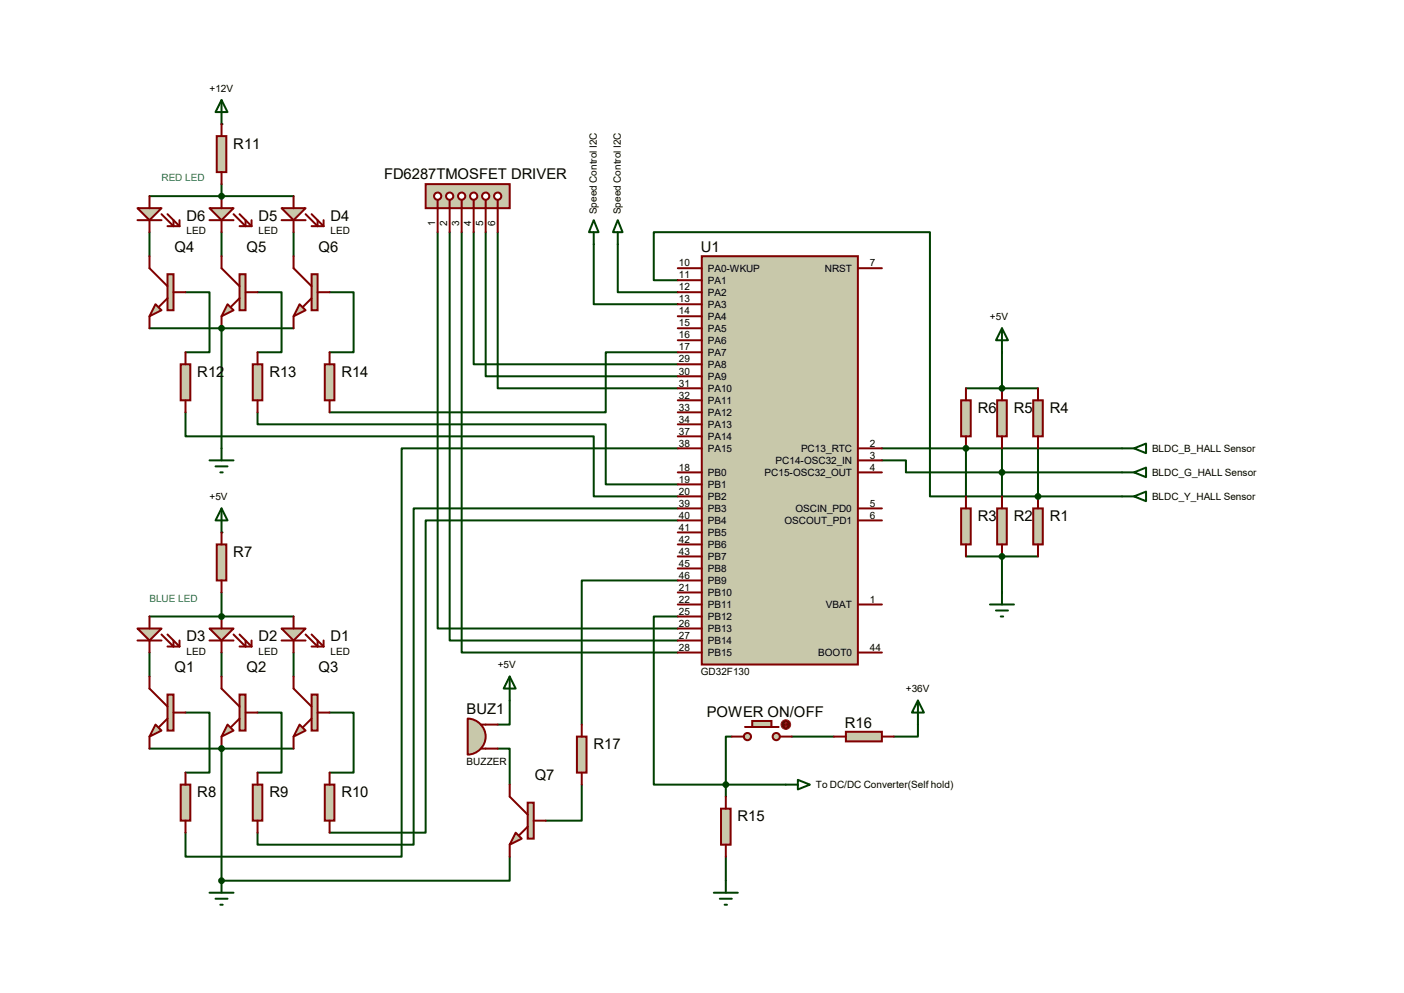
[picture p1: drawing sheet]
<svg xmlns="http://www.w3.org/2000/svg" width="297mm" height="210mm" viewBox="0 0 297 210" stroke-linecap="round" stroke-linejoin="round" font-family="sans-serif">
<path d="M204.3 117.7h7.7" fill="none" stroke="#004000" stroke-width=".42"/>
<circle cx="212" cy="117.7" r=".21" fill="#004000"/>
<path d="M204.3 82.1h7.7M212 117.7h7.6" fill="none" stroke="#004000" stroke-width=".42"/>
<circle cx="212" cy="82.1" r=".21" fill="#004000"/>
<path d="M204.3 94.8v10.2M212 82.1h7.6" fill="none" stroke="#004000" stroke-width=".42"/>
<circle cx="204.3" cy="94.8" r=".21" fill="#004000"/>
<path d="M186.6 97.4h5v2.5h20.4M186.6 94.8h17.7M212 94.8v10.2M219.6 94.8v10.2" fill="none" stroke="#004000" stroke-width=".42"/>
<circle cx="219.6" cy="105" r=".21" fill="#004000"/>
<path d="M143.4 59.3h-5.1v-10.2h58.4v55.9h22.9M212 117.7v7.6M31.6 138v5.1M46.9 138v5.1M62.1 138v5.1M31.6 158.3h15.3" fill="none" stroke="#004000" stroke-width=".42"/>
<circle cx="46.9" cy="158.3" r=".21" fill="#004000"/>
<path d="M31.6 130.4h15.3M46.9 158.3h15.2" fill="none" stroke="#004000" stroke-width=".42"/>
<circle cx="46.9" cy="130.4" r=".21" fill="#004000"/>
<path d="M31.6 49.1v5.1M46.9 49.1v5.1M62.1 49.1v5.1M31.6 69.4h15.3M143.4 94.8h-58.4v86.4h-45.8v-5.1M143.4 107.5h-55.9v71.1h-33v-2.5M143.4 110.1h-53.4v66h-20.3M46.9 130.4h15.2M39.2 150.7h5.1v12.7h-5.1M54.5 150.7h5.1v12.7h-5.1M69.7 150.7h5.1v12.7h-5.1" fill="none" stroke="#004000" stroke-width=".42"/>
<circle cx="46.9" cy="69.4" r=".21" fill="#004000"/>
<path d="M31.6 41.5h15.3M46.9 69.4h15.2" fill="none" stroke="#004000" stroke-width=".42"/>
<circle cx="46.9" cy="41.5" r=".21" fill="#004000"/>
<path d="M46.9 41.5h15.2M39.2 61.8h5.1v12.7h-5.1M46.9 69.4v25.4M54.5 61.8h5.1v12.7h-5.1M69.7 61.8h5.1v12.7h-5.1M143.4 74.5h-15.3v12.7h-58.4M39.2 87.2v5.1h86.4v12.7h17.8M54.5 87.2v2.5h73.6v12.7h15.3" fill="none" stroke="#004000" stroke-width=".42"/>
<circle cx="46.9" cy="26.2" r=".21" fill="#004000"/>
<path d="M46.9 38.9v2.6" fill="none" stroke="#004000" stroke-width=".42"/>
<circle cx="46.9" cy="112.6" r=".21" fill="#004000"/>
<g fill="none" stroke="#004000" stroke-width=".42">
<path d="M92.6 49.1v83.8h50.8M95.1 49.1v86.4h48.3M97.7 49.1v88.9h45.7M100.2 49.1v27.9h43.2M102.7 49.1v30.5h40.7M105.3 49.1v33h38.1M212 74.5v7.6M204.3 94.8h33.1M212 99.9h25.4M219.6 105h17.8M46.9 125.3v5.1M143.4 130.4h-5.1v35.5h15.2"/>
<path d="M46.9 158.3v28M105.3 158.3h2.5v7.6M107.8 148.2v5h-2.5M154.8 155.8h-1.3v10.1M167.5 155.8h8.9M194.2 153.2v2.6h-5.1M153.5 165.9v2.6M153.5 165.9h12.7M153.5 181.2v5.1"/>
</g>
<circle cx="46.9" cy="186.3" r=".21" fill="#004000"/>
<path d="M125.6 51.6v12.7h17.8M130.7 51.6v10.2h12.7M143.4 122.8h-20.3v30.4M123.1 165.9v7.7h-7.7M107.8 181.2v5.1h-60.9" fill="none" stroke="#004000" stroke-width=".42"/>
<path d="M148.5 54.2h33v86.3h-33z" fill="#c8c8aa" stroke="#800000" stroke-width=".42"/>
<g fill="none" stroke="#800000" stroke-width=".42">
<path d="M143.4 56.7h5.1M143.4 59.3h5.1M181.5 56.7h5.1M143.4 61.8h5.1M143.4 64.3h5.1M143.4 66.9h5.1M143.4 69.4h5.1M143.4 72h5.1M143.4 74.5h5.1M143.4 77h5.1M143.4 79.6h5.1M143.4 82.1h5.1"/>
<path d="M143.4 99.9h5.1M143.4 84.7h5.1M143.4 87.2h5.1M143.4 89.7h5.1M143.4 92.3h5.1M143.4 94.8h5.1M181.5 99.9h5.1M181.5 94.8h5.1M181.5 97.4h5.1M143.4 107.5h5.1M143.4 110.1h5.1M143.4 102.4h5.1"/>
<path d="M143.4 105h5.1M143.4 112.6h5.1M143.4 115.1h5.1M143.4 117.7h5.1M181.5 107.5h5.1M181.5 110.1h5.1M143.4 138h5.1M143.4 120.2h5.1M143.4 122.8h5.1M143.4 125.3h5.1M143.4 127.8h5.1M143.4 130.4h5.1"/>
<path d="M143.4 132.9h5.1M143.4 135.5h5.1M181.5 138h5.1M181.5 127.8h5.1"/>
</g>
<path d="M218.6 107.5h2v7.6h-2z" fill="#c8c8aa" stroke="#800000" stroke-width=".42"/>
<path d="M219.6 105v2.5M219.6 115.1v2.6" fill="none" stroke="#800000" stroke-width=".42"/>
<path d="M210.9 107.5h2.1v7.6h-2.1z" fill="#c8c8aa" stroke="#800000" stroke-width=".42"/>
<path d="M212 105v2.5M212 115.1v2.6" fill="none" stroke="#800000" stroke-width=".42"/>
<path d="M203.3 107.5h2.1v7.6h-2.1z" fill="#c8c8aa" stroke="#800000" stroke-width=".42"/>
<path d="M204.3 105v2.5M204.3 115.1v2.6" fill="none" stroke="#800000" stroke-width=".42"/>
<path d="M218.6 84.7h2v7.6h-2z" fill="#c8c8aa" stroke="#800000" stroke-width=".42"/>
<path d="M219.6 82.1v2.6M219.6 92.3v2.5" fill="none" stroke="#800000" stroke-width=".42"/>
<path d="M210.9 84.7h2.1v7.6h-2.1z" fill="#c8c8aa" stroke="#800000" stroke-width=".42"/>
<path d="M212 82.1v2.6M212 92.3v2.5" fill="none" stroke="#800000" stroke-width=".42"/>
<path d="M203.3 84.7h2.1v7.6h-2.1z" fill="#c8c8aa" stroke="#800000" stroke-width=".42"/>
<path d="M204.3 82.1v2.6M204.3 92.3v2.5" fill="none" stroke="#800000" stroke-width=".42"/>
<g fill="#004000" stroke="#004000" stroke-width=".42">
<circle cx="212" cy="117.7" r=".51"/>
<circle cx="212" cy="82.1" r=".51"/>
<circle cx="204.3" cy="94.8" r=".51"/>
<circle cx="212" cy="99.9" r=".51"/>
<circle cx="219.6" cy="105" r=".51"/>
</g>
<path d="M209.4 127.8h5.1M210.7 129.1h2.5M211.7 130.4h.5M212 125.3v2.5" fill="none" stroke="#004000" stroke-width=".42"/>
<path d="M59.6 132.9h5l-2.5 2.6z" fill="#c8c8aa" stroke="#800000" stroke-width=".42"/>
<path d="M59.6 135.5h5M62.1 130.4v2.5M62.1 135.5v2.5M64.6 134.2l2.6 2.5v-1.2M65.9 134.2l2.6 2.5M65.9 136.7h2.6M68.5 135.5v1.2" fill="none" stroke="#800000" stroke-width=".42"/>
<path d="M44.3 132.9h5.1l-2.5 2.6z" fill="#c8c8aa" stroke="#800000" stroke-width=".42"/>
<path d="M44.3 135.5h5.1M46.9 130.4v2.5M46.9 135.5v2.5M49.4 134.2l2.5 2.5v-1.2M50.7 134.2l2.5 2.5M50.7 136.7h2.5M53.2 135.5v1.2" fill="none" stroke="#800000" stroke-width=".42"/>
<path d="M29.1 132.9h5.1l-2.6 2.6z" fill="#c8c8aa" stroke="#800000" stroke-width=".42"/>
<path d="M29.1 135.5h5.1M31.6 130.4v2.5M31.6 135.5v2.5M34.2 134.2l2.5 2.5v-1.2M35.4 134.2l2.6 2.5M35.4 136.7h2.6M38 135.5v1.2" fill="none" stroke="#800000" stroke-width=".42"/>
<g fill="#c8c8aa" stroke="#800000" stroke-width=".42">
<path d="M32.9 153.2l1.3 1.3-2.6 1.3z"/>
<path d="M35.4 146.9h1.3v7.6h-1.3z"/>
</g>
<path d="M31.6 143.1v2.5l3.8 3.8M31.6 155.8v2.5M35.4 152l-1.7 1.8M36.7 150.7h2.5" fill="none" stroke="#800000" stroke-width=".42"/>
<g fill="#c8c8aa" stroke="#800000" stroke-width=".42">
<path d="M48.1 153.2l1.3 1.3-2.5 1.3z"/>
<path d="M50.7 146.9h1.2v7.6h-1.2z"/>
</g>
<path d="M46.9 143.1v2.5l3.8 3.8M46.9 155.8v2.5M50.7 152l-1.8 1.8M51.9 150.7h2.6" fill="none" stroke="#800000" stroke-width=".42"/>
<g fill="#c8c8aa" stroke="#800000" stroke-width=".42">
<path d="M63.4 153.2l1.2 1.3-2.5 1.3z"/>
<path d="M65.9 146.9h1.3v7.6h-1.3z"/>
</g>
<path d="M62.1 143.1v2.5l3.8 3.8M62.1 155.8v2.5M65.9 152l-1.8 1.8M67.2 150.7h2.5" fill="none" stroke="#800000" stroke-width=".42"/>
<g fill="#004000" stroke="#004000" stroke-width=".42">
<circle cx="46.9" cy="158.3" r=".51"/>
<circle cx="46.9" cy="130.4" r=".51"/>
</g>
<path d="M44.3 188.8h5.1M45.6 190.1h2.5M46.6 191.3h.5M46.9 186.3v2.5" fill="none" stroke="#004000" stroke-width=".42"/>
<path d="M38.2 165.9h2.1v7.7h-2.1z" fill="#c8c8aa" stroke="#800000" stroke-width=".42"/>
<path d="M39.2 163.4v2.5M39.2 173.6v2.5" fill="none" stroke="#800000" stroke-width=".42"/>
<path d="M53.5 165.9h2v7.7h-2z" fill="#c8c8aa" stroke="#800000" stroke-width=".42"/>
<path d="M54.5 163.4v2.5M54.5 173.6v2.5" fill="none" stroke="#800000" stroke-width=".42"/>
<path d="M68.7 165.9h2v7.7h-2z" fill="#c8c8aa" stroke="#800000" stroke-width=".42"/>
<path d="M69.7 163.4v2.5M69.7 173.6v2.5" fill="none" stroke="#800000" stroke-width=".42"/>
<path d="M59.6 44h5l-2.5 2.6z" fill="#c8c8aa" stroke="#800000" stroke-width=".42"/>
<path d="M59.6 46.6h5M62.1 41.5v2.5M62.1 46.6v2.5M64.6 45.3l2.6 2.5v-1.2M65.9 45.3l2.6 2.5M65.9 47.8h2.6M68.5 46.6v1.2" fill="none" stroke="#800000" stroke-width=".42"/>
<path d="M44.3 44h5.1l-2.5 2.6z" fill="#c8c8aa" stroke="#800000" stroke-width=".42"/>
<path d="M44.3 46.6h5.1M46.9 41.5v2.5M46.9 46.6v2.5M49.4 45.3l2.5 2.5v-1.2M50.7 45.3l2.5 2.5M50.7 47.8h2.5M53.2 46.6v1.2" fill="none" stroke="#800000" stroke-width=".42"/>
<path d="M29.1 44h5.1l-2.6 2.6z" fill="#c8c8aa" stroke="#800000" stroke-width=".42"/>
<path d="M29.1 46.6h5.1M31.6 41.5v2.5M31.6 46.6v2.5M34.2 45.3l2.5 2.5v-1.2M35.4 45.3l2.6 2.5M35.4 47.8h2.6M38 46.6v1.2" fill="none" stroke="#800000" stroke-width=".42"/>
<g fill="#c8c8aa" stroke="#800000" stroke-width=".42">
<path d="M32.9 64.3l1.3 1.3-2.6 1.3z"/>
<path d="M35.4 58h1.3v7.6h-1.3z"/>
</g>
<path d="M31.6 54.2v2.5l3.8 3.8M31.6 66.9v2.5M35.4 63.1l-1.7 1.8M36.7 61.8h2.5" fill="none" stroke="#800000" stroke-width=".42"/>
<g fill="#c8c8aa" stroke="#800000" stroke-width=".42">
<path d="M48.1 64.3l1.3 1.3-2.5 1.3z"/>
<path d="M50.7 58h1.2v7.6h-1.2z"/>
</g>
<path d="M46.9 54.2v2.5l3.8 3.8M46.9 66.9v2.5M50.7 63.1l-1.8 1.8M51.9 61.8h2.6" fill="none" stroke="#800000" stroke-width=".42"/>
<g fill="#c8c8aa" stroke="#800000" stroke-width=".42">
<path d="M63.4 64.3l1.2 1.3-2.5 1.3z"/>
<path d="M65.9 58h1.3v7.6h-1.3z"/>
</g>
<path d="M62.1 54.2v2.5l3.8 3.8M62.1 66.9v2.5M65.9 63.1l-1.8 1.8M67.2 61.8h2.5" fill="none" stroke="#800000" stroke-width=".42"/>
<g fill="#004000" stroke="#004000" stroke-width=".42">
<circle cx="46.9" cy="69.4" r=".51"/>
<circle cx="46.9" cy="41.5" r=".51"/>
</g>
<path d="M44.3 97.4h5.1M45.6 98.6h2.5M46.6 99.9h.5M46.9 94.8v2.6" fill="none" stroke="#004000" stroke-width=".42"/>
<path d="M38.2 77h2.1v7.7h-2.1z" fill="#c8c8aa" stroke="#800000" stroke-width=".42"/>
<path d="M39.2 74.5v2.5M39.2 84.7v2.5" fill="none" stroke="#800000" stroke-width=".42"/>
<path d="M53.5 77h2v7.7h-2z" fill="#c8c8aa" stroke="#800000" stroke-width=".42"/>
<path d="M54.5 74.5v2.5M54.5 84.7v2.5" fill="none" stroke="#800000" stroke-width=".42"/>
<path d="M68.7 77h2v7.7h-2z" fill="#c8c8aa" stroke="#800000" stroke-width=".42"/>
<path d="M69.7 74.5v2.5M69.7 84.7v2.5" fill="none" stroke="#800000" stroke-width=".42"/>
<path d="M46.9 21.2l1.2 2.5h-2.5zM46.9 21.2v5" fill="none" stroke="#004000" stroke-width=".42"/>
<path d="M45.8 28.8h2.1v7.6h-2.1z" fill="#c8c8aa" stroke="#800000" stroke-width=".42"/>
<path d="M46.9 26.2v2.6M46.9 36.4v2.5" fill="none" stroke="#800000" stroke-width=".42"/>
<path d="M46.9 107.5l1.2 2.6h-2.5zM46.9 107.5v5.1" fill="none" stroke="#004000" stroke-width=".42"/>
<path d="M45.8 115.1h2.1v7.7h-2.1z" fill="#c8c8aa" stroke="#800000" stroke-width=".42"/>
<path d="M46.9 112.6v2.5M46.9 122.8v2.5" fill="none" stroke="#800000" stroke-width=".42"/>
<path d="M90 38.9h17.8v5.1h-17.8z" fill="#c8c8aa" stroke="#800000" stroke-width=".42"/>
<path d="M92.6 42.2v1.8" fill="none" stroke="#800000" stroke-width=".42"/>
<circle cx="92.6" cy="41.5" r=".76" fill="#fff" stroke="#800000" stroke-width=".42"/>
<path d="M95.1 42.2v1.8" fill="none" stroke="#800000" stroke-width=".42"/>
<circle cx="95.1" cy="41.5" r=".76" fill="#fff" stroke="#800000" stroke-width=".42"/>
<path d="M97.7 42.2v1.8" fill="none" stroke="#800000" stroke-width=".42"/>
<circle cx="97.7" cy="41.5" r=".76" fill="#fff" stroke="#800000" stroke-width=".42"/>
<path d="M100.2 42.2v1.8" fill="none" stroke="#800000" stroke-width=".42"/>
<circle cx="100.2" cy="41.5" r=".76" fill="#fff" stroke="#800000" stroke-width=".42"/>
<path d="M102.7 42.2v1.8" fill="none" stroke="#800000" stroke-width=".42"/>
<circle cx="102.7" cy="41.5" r=".76" fill="#fff" stroke="#800000" stroke-width=".42"/>
<path d="M105.3 42.2v1.8" fill="none" stroke="#800000" stroke-width=".42"/>
<circle cx="105.3" cy="41.5" r=".76" fill="#fff" stroke="#800000" stroke-width=".42"/>
<path d="M92.6 44v5.1M95.1 44v5.1M97.7 44v5.1M100.2 44v5.1M102.7 44v5.1M105.3 44v5.1" fill="none" stroke="#800000" stroke-width=".42"/>
<path d="M166.2 165.9h2.6M168.8 164.9l2.5 1-2.5 1.1z" fill="none" stroke="#004000" stroke-width=".42"/>
<path d="M152.5 171h2.1v7.6h-2.1z" fill="#c8c8aa" stroke="#800000" stroke-width=".42"/>
<path d="M153.5 168.5v2.5M153.5 178.6v2.6" fill="none" stroke="#800000" stroke-width=".42"/>
<path d="M151 188.8h5.1M152.3 190.1h2.5M153.3 191.3h.5M153.5 186.3v2.5" fill="none" stroke="#004000" stroke-width=".42"/>
<circle cx="153.5" cy="165.9" r=".51" fill="#004000" stroke="#004000" stroke-width=".42"/>
<g fill="#c8c8aa" stroke="#800000" stroke-width=".42">
<circle cx="164.2" cy="155.8" r=".76"/>
<circle cx="158.1" cy="155.8" r=".76"/>
</g>
<path d="M157.6 153.8h7.1" fill="none" stroke="#800000" stroke-width=".42"/>
<path d="M159.1 152.5h4.1v1.3h-4.1z" fill="#c8c8aa" stroke="#800000" stroke-width=".42"/>
<path d="M154.8 155.8h2.6M165 155.8h2.5" fill="none" stroke="#800000" stroke-width=".42"/>
<circle cx="166.2" cy="153.2" r="1.02" fill="#400000" stroke="#f00" stroke-width=".21"/>
<path d="M166 153.5l.2 .3M166.2 152.7v1.1M166.2 152.7l-.2 .3M166.2 152.7l.3 .3M166.5 153.5l-.3 .3" fill="none" stroke="#f00" stroke-width=".21"/>
<path d="M194.2 148.2l1.3 2.5h-2.6zM194.2 148.2v5" fill="none" stroke="#004000" stroke-width=".42"/>
<path d="M178.9 154.8h7.7v2h-7.7z" fill="#c8c8aa" stroke="#800000" stroke-width=".42"/>
<path d="M176.4 155.8h2.5M186.6 155.8h2.5" fill="none" stroke="#800000" stroke-width=".42"/>
<path d="M212 69.4l1.2 2.6h-2.5zM212 69.4v5.1M237.4 94.8h2.5M237.4 99.9h2.5M239.9 94.8l2.5-1v2zM239.9 99.9l2.5-1v2zM237.4 105h2.5M239.9 105l2.5-1v2z" fill="none" stroke="#004000" stroke-width=".42"/>
<path d="M98.9 152a3.8 3.8 0 0 1 3.8 3.8 3.8 3.8 0 0 1-3.8 3.8z" fill="#c8c8aa" stroke="#800000" stroke-width=".42"/>
<path d="M101.7 158.3h3.6M101.7 153.2h3.6" fill="none" stroke="#800000" stroke-width=".42"/>
<path d="M107.8 143.1l1.3 2.5h-2.5zM107.8 143.1v5.1" fill="none" stroke="#004000" stroke-width=".42"/>
<g fill="#c8c8aa" stroke="#800000" stroke-width=".42">
<path d="M109.1 176.1l1.3 1.3-2.6 1.2z"/>
<path d="M111.6 169.8h1.3v7.6h-1.3z"/>
</g>
<path d="M107.8 165.9v2.6l3.8 3.8M107.8 178.6v2.6M111.6 174.8l-1.7 1.8M112.9 173.6h2.5" fill="none" stroke="#800000" stroke-width=".42"/>
<circle cx="46.9" cy="186.3" r=".51" fill="#004000" stroke="#004000" stroke-width=".42"/>
<path d="M122 155.8h2.1v7.6h-2.1z" fill="#c8c8aa" stroke="#800000" stroke-width=".42"/>
<path d="M123.1 153.2v2.6M123.1 163.4v2.5" fill="none" stroke="#800000" stroke-width=".42"/>
<path d="M125.6 46.6l1 2.5h-2zM125.6 49.1v2.5M130.7 46.6l1 2.5h-2zM130.7 49.1v2.5" fill="none" stroke="#004000" stroke-width=".42"/>
<g font-size="3.1">
<text x="49.4" y="31.4">R11</text>
<text x="81.2" y="37.8">FD6287TMOSFET DRIVER</text>
<text x="39.5" y="46.7">D6</text>
<text x="54.7" y="46.7">D5</text>
<text x="69.9" y="46.7">D4</text>
<text x="36.9" y="53.3">Q4</text>
<text x="52.2" y="53.3">Q5</text>
<text x="67.4" y="53.3">Q6</text>
<text x="148.3" y="53.3">U1</text>
<text x="41.7" y="79.7">R12</text>
<text x="57" y="79.7">R13</text>
<text x="72.2" y="79.7">R14</text>
<text x="206.8" y="87.3">R6</text>
<text x="214.5" y="87.3">R5</text>
<text x="222.1" y="87.3">R4</text>
<text x="206.8" y="110.2">R3</text>
<text x="214.5" y="110.2">R2</text>
<text x="222.1" y="110.2">R1</text>
<text x="49.4" y="117.8">R7</text>
<text x="39.5" y="135.6">D3</text>
<text x="54.7" y="135.6">D2</text>
<text x="69.9" y="135.6">D1</text>
<text x="36.9" y="142.2">Q1</text>
<text x="52.2" y="142.2">Q2</text>
<text x="67.4" y="142.2">Q3</text>
<text x="98.7" y="151.1">BUZ1</text>
<text x="149.5" y="151.6">POWER ON/OFF</text>
<text x="178.7" y="153.9">R16</text>
<text x="125.6" y="158.4">R17</text>
<text x="113.1" y="165.1">Q7</text>
<text x="41.7" y="168.6">R8</text>
<text x="57" y="168.6">R9</text>
<text x="72.2" y="168.6">R10</text>
<text x="156" y="173.7">R15</text>
</g>
<g font-size="2.1">
<text x="44.3" y="19.4">+12V</text>
<text x="92.1" y="47.8" transform="rotate(-90 92.1 47.8)">1</text>
<text x="94.6" y="47.8" transform="rotate(-90 94.6 47.8)">2</text>
<text x="97.2" y="47.8" transform="rotate(-90 97.2 47.8)">3</text>
<text x="99.7" y="47.8" transform="rotate(-90 99.7 47.8)">4</text>
<text x="102.2" y="47.8" transform="rotate(-90 102.2 47.8)">5</text>
<text x="104.8" y="47.8" transform="rotate(-90 104.8 47.8)">6</text>
<text x="126.3" y="45.3" transform="rotate(-90 126.3 45.3)">Speed Control I2C</text>
<text x="131.4" y="45.3" transform="rotate(-90 131.4 45.3)">Speed Control I2C</text>
<text x="39.5" y="49.6">LED</text>
<text x="54.7" y="49.6">LED</text>
<text x="69.9" y="49.6">LED</text>
<text x="143.6" y="56.3">10</text>
<text x="143.6" y="58.9">11</text>
<text x="149.7" y="57.5">PA0-WKUP</text>
<text x="174.5" y="57.5">NRST</text>
<text x="184" y="56.3">7</text>
<text x="143.6" y="61.4">12</text>
<text x="143.6" y="64">13</text>
<text x="149.7" y="62.6">PA2</text>
<text x="149.7" y="60">PA1</text>
<text x="149.7" y="65.1">PA3</text>
<text x="143.6" y="66.5">14</text>
<text x="143.6" y="69">15</text>
<text x="143.6" y="71.6">16</text>
<text x="149.7" y="67.6">PA4</text>
<text x="149.7" y="70.2">PA5</text>
<text x="209.4" y="67.6">+5V</text>
<text x="143.6" y="74.1">17</text>
<text x="143.6" y="76.7">29</text>
<text x="149.7" y="72.7">PA6</text>
<text x="149.7" y="75.3">PA7</text>
<text x="149.7" y="77.8">PA8</text>
<text x="143.6" y="79.2">30</text>
<text x="143.6" y="81.7">31</text>
<text x="149.7" y="80.3">PA9</text>
<text x="149.7" y="82.9">PA10</text>
<text x="143.6" y="84.3">32</text>
<text x="143.6" y="86.8">33</text>
<text x="143.6" y="89.4">34</text>
<text x="149.7" y="85.4">PA11</text>
<text x="149.7" y="88">PA12</text>
<text x="143.6" y="91.9">37</text>
<text x="143.6" y="94.4">38</text>
<text x="149.7" y="90.5">PA13</text>
<text x="149.7" y="93">PA14</text>
<text x="149.7" y="95.6">PA15</text>
<text x="169.5" y="95.6">PC13_RTC</text>
<text x="184" y="94.4">2</text>
<text x="243.7" y="95.6">BLDC_B_HALL Sensor</text>
<text x="143.6" y="99.5">18</text>
<text x="149.7" y="100.7">PB0</text>
<text x="161.8" y="100.7">PC15-OSC32_OUT</text>
<text x="164.1" y="98.1">PC14-OSC32_IN</text>
<text x="184" y="97">3</text>
<text x="184" y="99.5">4</text>
<text x="243.7" y="100.7">BLDC_G_HALL Sensor</text>
<text x="44.3" y="105.7">+5V</text>
<text x="143.6" y="102.1">19</text>
<text x="143.6" y="104.6">20</text>
<text x="143.6" y="107.1">39</text>
<text x="149.7" y="103.2">PB1</text>
<text x="149.7" y="105.7">PB2</text>
<text x="184" y="107.1">5</text>
<text x="243.7" y="105.7">BLDC_Y_HALL Sensor</text>
<text x="143.6" y="109.7">40</text>
<text x="143.6" y="112.2">41</text>
<text x="149.7" y="108.3">PB3</text>
<text x="149.7" y="110.8">PB4</text>
<text x="149.7" y="113.4">PB5</text>
<text x="165.9" y="110.8">OSCOUT_PD1</text>
<text x="168.3" y="108.3">OSCIN_PD0</text>
<text x="184" y="109.7">6</text>
<text x="143.6" y="119.8">45</text>
<text x="143.6" y="114.8">42</text>
<text x="143.6" y="117.3">43</text>
<text x="149.7" y="115.9">PB6</text>
<text x="149.7" y="118.4">PB7</text>
<text x="143.6" y="122.4">46</text>
<text x="143.6" y="124.9">21</text>
<text x="149.7" y="121">PB8</text>
<text x="149.7" y="123.5">PB9</text>
<text x="143.6" y="127.5">22</text>
<text x="143.6" y="130">25</text>
<text x="149.7" y="126.1">PB10</text>
<text x="149.7" y="128.6">PB11</text>
<text x="149.7" y="131.1">PB12</text>
<text x="174.7" y="128.6">VBAT</text>
<text x="184" y="127.5">1</text>
<text x="143.6" y="132.5">26</text>
<text x="143.6" y="135.1">27</text>
<text x="143.6" y="137.6">28</text>
<text x="149.7" y="133.7">PB13</text>
<text x="149.7" y="136.2">PB14</text>
<text x="184" y="137.6">44</text>
<text x="39.5" y="138.5">LED</text>
<text x="54.7" y="138.5">LED</text>
<text x="69.9" y="138.5">LED</text>
<text x="105.3" y="141.3">+5V</text>
<text x="148.3" y="142.7">GD32F130</text>
<text x="149.7" y="138.8">PB15</text>
<text x="173.1" y="138.8">BOOT0</text>
<text x="191.6" y="146.4">+36V</text>
<text x="98.7" y="161.8">BUZZER</text>
<text x="172.6" y="166.7">To DC/DC Converter(Self hold)</text>
</g>
<g font-size="2.1" fill="#008080">
<text x="34.2" y="38.4">RED LED</text>
<text x="31.6" y="127.3">BLUE LED</text>
</g>
</svg>
